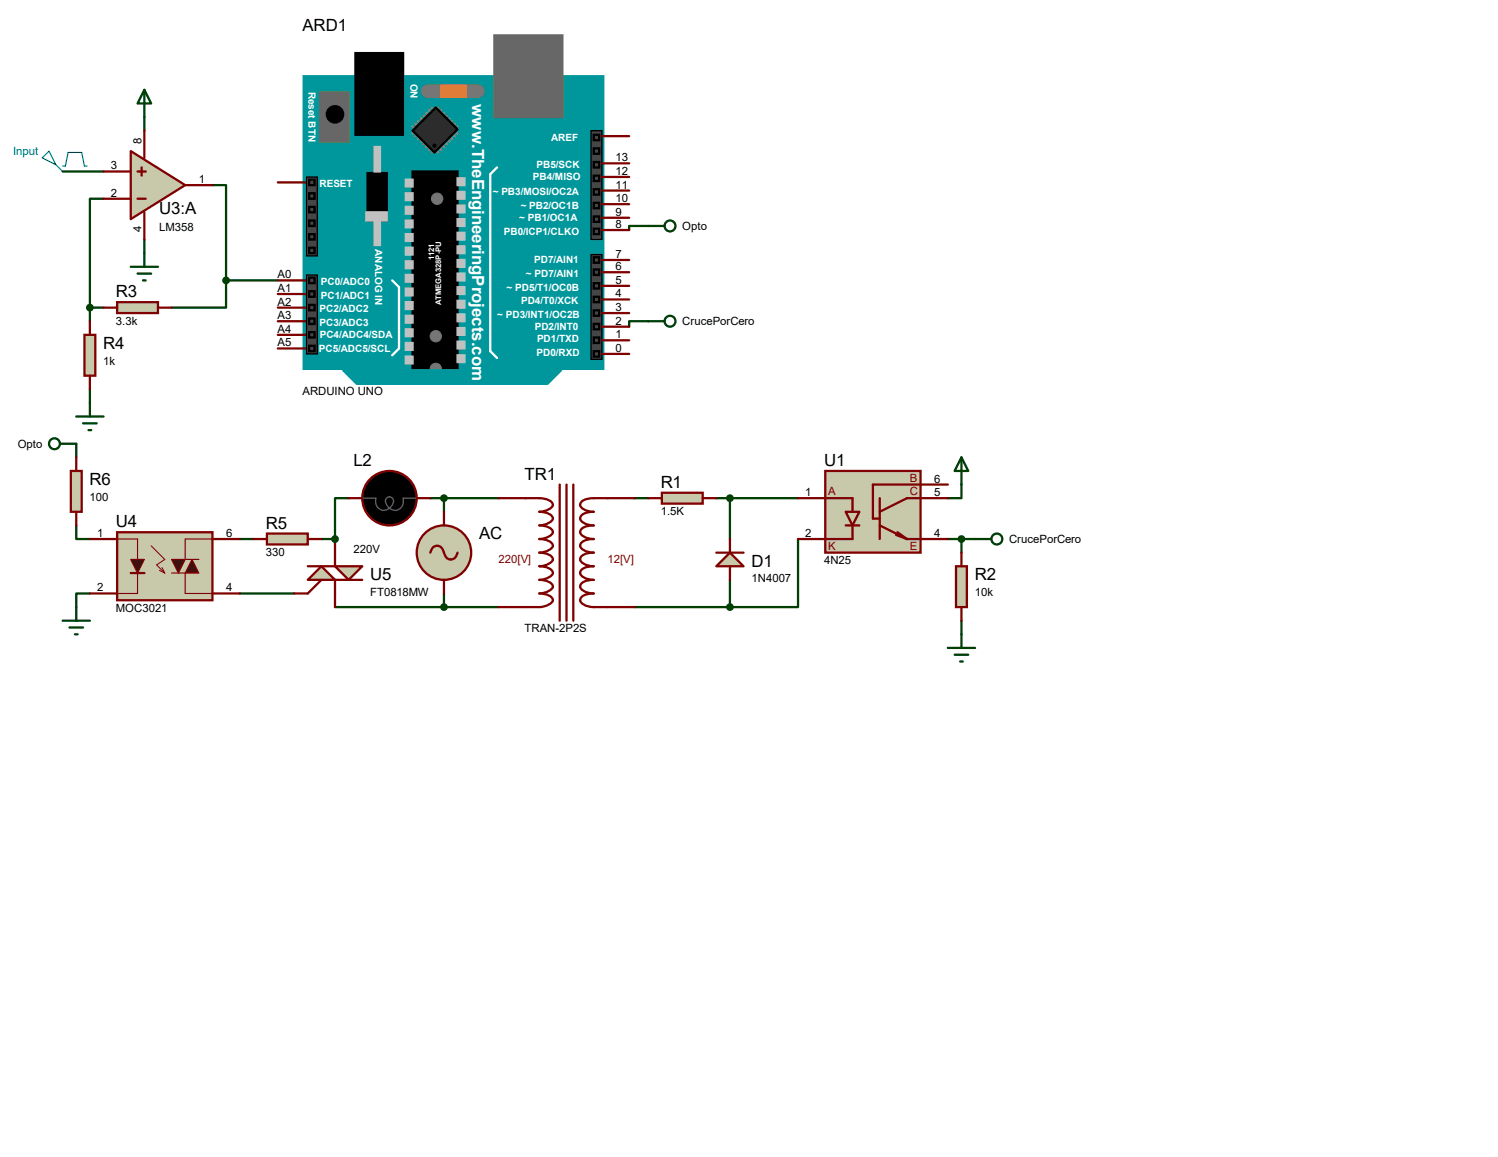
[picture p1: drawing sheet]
<svg xmlns="http://www.w3.org/2000/svg" width="279mm" height="216mm" viewBox="0 0 279 216" stroke-linecap="round" stroke-linejoin="round" font-family="sans-serif">
<path d="M14.2 98v2.6h2.6M16.8 110.7h-2.6v2.6M44.7 100.6h2.5M44.7 110.7h10.2M59.9 100.6h2.6" fill="none" stroke="#004000" stroke-width=".42"/>
<circle cx="62.5" cy="100.6" r=".21" fill="#004000"/>
<g fill="none" stroke="#004000" stroke-width=".42">
<path d="M11.7 32h7.6M19.3 37.1h-2.5v20.3M26.9 21.8v2.6M39.6 34.5h2.6v17.8M16.8 57.4v2.5M16.8 57.4h2.5M26.9 44.7v2.5M42.2 52.3v5.1h-10.2M42.2 52.3h9.6M120.9 59.9h-3.6v1.1M120.9 42.2h-3.6v.7M16.8 72.6v2.6"/>
<path d="M14.2 82.8v2.5M65 93h-2.5v7.6M80.3 93h12.7M82.8 93v2.5M118.4 93h2.5M133.6 93h15.2M136.1 93v7.6M179.3 90.4v2.6h-2.5M62.5 113.3h30.5M82.8 110.7v2.6M118.4 113.3h17.7M136.1 108.2v5.1"/>
<path d="M148.8 100.6v12.7h-12.7M176.8 100.6h5.1M179.3 100.6v2.5M179.3 115.8v2.6"/>
</g>
<path d="M13.2 87.9h2v7.6h-2z" fill="#c8c8aa" stroke="#800000" stroke-width=".42"/>
<path d="M14.2 85.3v2.6M14.2 95.5v2.5" fill="none" stroke="#800000" stroke-width=".42"/>
<path d="M11.7 115.8h5.1M13 117.1h2.5M14 118.4h.5M14.2 113.3v2.5" fill="none" stroke="#004000" stroke-width=".42"/>
<path d="M21.8 99.3h17.8v12.7h-17.8z" fill="#c8c8aa" stroke="#800000" stroke-width=".42"/>
<path d="M24.4 104.4h2.5l-1.2 2.5z" fill="#400000" stroke="#800000" stroke-width=".21"/>
<path d="M24.4 106.9h2.5" fill="none" stroke="#800000" stroke-width=".42"/>
<g fill="#400000" stroke="#800000" stroke-width=".21">
<path d="M35.8 104.4l1.3 2.5h-2.6z"/>
<path d="M32 104.4h2.5l-1.2 2.5z"/>
</g>
<path d="M21.8 100.6h3.9v3.8M25.7 106.9v3.8h-3.9M32 106.9h2.5v3.8h5.1M39.6 100.6h-5.1v3.8h2.6" fill="none" stroke="#800000" stroke-width=".21"/>
<path d="M28.2 101.9l2.5 2.5-1.5 1 1.5 1.5M29.7 106.4l1 .5M30.2 105.9l.5 1" fill="none" stroke="#800000" stroke-width=".19"/>
<path d="M16.8 100.6h5M16.8 110.7h5M39.6 100.6h5.1M39.6 110.7h5.1" fill="none" stroke="#800000" stroke-width=".42"/>
<path d="M49.8 99.6h7.6v2h-7.6z" fill="#c8c8aa" stroke="#800000" stroke-width=".42"/>
<path d="M47.2 100.6h2.6M57.4 100.6h2.5" fill="none" stroke="#800000" stroke-width=".42"/>
<g fill="#c8c8aa" stroke="#800000" stroke-width=".42">
<path d="M62.5 105.7h5.1l-2.6 2.5z"/>
<path d="M59.9 105.7l2.6 2.5h-5.1z"/>
</g>
<path d="M59.9 108.2l-2.5 2.5h-2.5M62.5 100.6v5.1h-5.1M67.6 108.2h-5.1v5.1" fill="none" stroke="#800000" stroke-width=".42"/>
<circle cx="82.8" cy="103.1" r="5.1" fill="#c8c8aa" stroke="#800000" stroke-width=".42"/>
<path d="M65 93h2.6M77.7 93h2.6M82.8 95.5v2.5M80.3 103.1a1.27 1.27 0 0 1 1.2-1.2 1.27 1.27 0 0 1 1.3 1.2 1.27 1.27 0 0 0 1.3 1.3 1.27 1.27 0 0 0 1.2-1.3M82.8 108.2v2.5" fill="none" stroke="#800000" stroke-width=".42"/>
<circle cx="72.6" cy="93" r="5.1" fill="#000" stroke="#800000" stroke-width=".42"/>
<path d="M67.6 93h2.5a1.69 1.69 0 0 0 1.2 2.2 1.69 1.69 0 0 0 2.1-1.4 .77 .77 0 0 0-.8-1.1 .77 .77 0 0 0-.7 1.1 1.68 1.68 0 0 0 1.5 1.4 1.68 1.68 0 0 0 1.7-1l.1-1.2h2.5" fill="none" stroke="#606060" stroke-width=".25"/>
<path d="M67.6 96.8l-1.6 1M70.1 98.8l-1 1.5M72.6 99.3v1.8M75.2 98.8l1 1.5M77.7 96.8l1.5 1" fill="none" stroke="#fff" stroke-width=".25"/>
<circle cx="62.5" cy="100.6" r=".51" fill="#004000" stroke="#004000" stroke-width=".42"/>
<g fill="none" stroke="#004000" stroke-width=".42">
<path d="M24.4 49.8h5.1M25.7 51.1h2.5M26.7 52.3h.5M26.9 47.2v2.6M11.2 82.8h3"/>
<circle cx="10.2" cy="82.8" r="1.02"/>
</g>
<path d="M9.1 28.2l1.3 2.5-2.5-1.2zM10.4 30.7l1.3 1.3M11.7 31h.5l.5-2.6h2.5l.5 2.6h.6" fill="none" stroke="#0000c0" stroke-width=".21"/>
<path d="M24.4 28.2l10.1 6.3-10.1 6.4z" fill="#c8c8aa" stroke="#800000" stroke-width=".42"/>
<path d="M19.3 37.1h5.1M19.3 32h5.1M25.7 37.1h1.5M25.7 32h1.5M26.4 31.2v1.6M26.9 24.4v5.1M26.9 39.6v5.1M34.5 34.5h5.1" fill="none" stroke="#800000" stroke-width=".42"/>
<path d="M21.8 56.4h7.7v2h-7.7z" fill="#c8c8aa" stroke="#800000" stroke-width=".42"/>
<path d="M19.3 57.4h2.5M29.5 57.4h2.5" fill="none" stroke="#800000" stroke-width=".42"/>
<path d="M15.7 62.5h2.1v7.6h-2.1z" fill="#c8c8aa" stroke="#800000" stroke-width=".42"/>
<path d="M16.8 59.9v2.6M16.8 70.1v2.5" fill="none" stroke="#800000" stroke-width=".42"/>
<circle cx="16.8" cy="57.4" r=".51" fill="#004000" stroke="#004000" stroke-width=".42"/>
<path d="M14.2 77.7h5.1M15.5 79h2.5M16.8 75.2v2.5M16.5 80.3h.5" fill="none" stroke="#004000" stroke-width=".42"/>
<path d="M56.6 14.2h55.9v54.6h-55.9z" fill="#00979c" stroke="#00979c" stroke-width=".42"/>
<g fill="#686767" stroke="#686767" stroke-width=".42">
<path d="M92.2 6.6h12.7v15.2h-12.7z"/>
<path d="M59.7 17.3h5.3v9.1h-5.3z"/>
</g>
<g fill="#000" stroke="#000" stroke-width=".42">
<path d="M66.3 9.9h8.9v15.2h-8.9zM68.6 32.3h3.5v8.8h-3.5zM77 32h8.3v36.8h-8.3z"/>
<circle cx="62.5" cy="21.3" r="1.52"/>
</g>
<path d="M92.7 31.2l-1.3 1.3v33l1.3 1.3M73.2 52.3l1.2 1.3v11.4l-1.2 1.3" fill="none" stroke="#fff" stroke-width=".42"/>
<g fill="#c0c0c0" stroke="#c0c0c0" stroke-width=".42">
<path d="M85.3 33.3h1.3v1.2h-1.3z"/>
<path d="M85.3 35.8h1.3v1.3h-1.3z"/>
<path d="M85.3 38.4h1.3v1.2h-1.3z"/>
<path d="M85.3 40.9h1.3v1.3h-1.3z"/>
<path d="M85.3 43.4h1.3v1.3h-1.3z"/>
<path d="M85.3 46h1.3v1.2h-1.3z"/>
<path d="M85.3 48.5h1.3v1.3h-1.3z"/>
<path d="M85.3 51.1h1.3v1.2h-1.3z"/>
<path d="M85.3 53.6h1.3v1.3h-1.3z"/>
<path d="M85.3 56.1h1.3v1.3h-1.3z"/>
<path d="M85.3 58.7h1.3v1.2h-1.3z"/>
<path d="M85.3 61.2h1.3v1.3h-1.3z"/>
<path d="M85.3 63.8h1.3v1.2h-1.3z"/>
<path d="M85.3 66.3h1.3v1.3h-1.3z"/>
<path d="M75.7 33.5h1.3v1.3h-1.3z"/>
<path d="M75.7 36.1h1.3v1.2h-1.3z"/>
<path d="M75.7 38.6h1.3v1.3h-1.3z"/>
<path d="M75.7 41.1h1.3v1.3h-1.3z"/>
<path d="M75.7 43.7h1.3v1.3h-1.3z"/>
<path d="M75.7 46.2h1.3v1.3h-1.3z"/>
<path d="M75.7 48.8h1.3v1.2h-1.3z"/>
<path d="M75.7 51.3h1.3v1.3h-1.3z"/>
<path d="M75.7 53.8h1.3v1.3h-1.3z"/>
<path d="M75.7 56.4h1.3v1.3h-1.3z"/>
<path d="M75.7 58.9h1.3v1.3h-1.3z"/>
<path d="M75.7 61.5h1.3v1.2h-1.3z"/>
<path d="M75.7 64h1.3v1.3h-1.3z"/>
<path d="M75.7 66.5h1.3v1.3h-1.3z"/>
<path d="M68.3 39.6h3.8v1.5h-3.8z"/>
<path d="M69.8 27.4h1.1v4.6h-1.1z"/>
<path d="M69.8 41.1h1.1v4.6h-1.1z"/>
</g>
<path d="M79.8 17h9.4" fill="none" stroke="#757575" stroke-width="2.5"/>
<path d="M82.3 16h4.6v2h-4.6z" fill="#ff8000" stroke="#ff8000" stroke-width=".42"/>
<g fill="none" stroke="#808080" stroke-width=".47">
<path d="M77 23.6l.5 .5M77.5 23.1l.5 .5M77.5 24.4l-.5 .5M78 22.6l.5 .5M78 24.9l-.5 .5M78.5 22.1l.5 .5M78.5 25.4l-.5 .5M79 21.6l.5 .5M79 25.9l-.5 .5M79.5 21.1l.5 .5M79.5 26.4l-.5 .5M80 20.6l.5 .5"/>
<path d="M80 26.9l-.5 .5M80.5 20.1l.5 .5M80.5 27.4l-.5 .5M81 27.9l-.5 .5M81.3 27.9l.5 .5M81.8 27.4l.5 .5M81.8 20.1l-.5 .5M82.3 26.9l.5 .5M82.3 20.6l-.5 .5M82.8 26.4l.5 .5M82.8 21.1l-.5 .5M83.3 25.9l.5 .5"/>
<path d="M83.3 21.6l-.5 .5M83.8 25.4l.5 .5M83.8 22.1l-.5 .5M84.3 24.9l.5 .5M84.3 22.6l-.5 .5M84.8 24.4l.5 .5M84.8 23.1l-.5 .5M85.3 23.6l-.5 .5"/>
</g>
<path d="M81.3 20.1l4 4-4.3 4.3-4-4z" fill="#2c2c2c" stroke="#000" stroke-width=".42"/>
<circle cx="81" cy="27.2" r=".3" fill="#000" stroke="#000" stroke-width=".19"/>
<path d="M110.2 24.4h2.1v20.3h-2.1z" fill="#464646" stroke="#000" stroke-width=".25"/>
<circle cx="81.3" cy="62.7" r="1.06" fill="#757575" stroke="#757575" stroke-width=".19"/>
<g fill="#464646" stroke="#000" stroke-width=".42">
<path d="M110.7 25.1h1.1v1.1h-1.1z"/>
<path d="M110.7 30.2h1.1v1h-1.1z"/>
<path d="M110.7 32.8h1.1v1h-1.1z"/>
<path d="M110.7 35.3h1.1v1h-1.1z"/>
<path d="M110.7 37.8h1.1v1.1h-1.1z"/>
<path d="M110.7 40.4h1.1v1h-1.1z"/>
<path d="M110.7 27.7h1.1v1h-1.1z"/>
<path d="M110.7 42.7h1.1v1h-1.1z"/>
</g>
<g fill="#757575" stroke="#757575" stroke-width=".19">
<circle cx="81.5" cy="37.1" r="1.06"/>
<circle cx="81.3" cy="68.8" r="1.06"/>
</g>
<path d="M64 69.1h40.6l-2.5 2.5h-35.6z" fill="#00979c" stroke="#00979c" stroke-width=".42"/>
<g fill="#464646" stroke="#000" stroke-width=".25">
<path d="M57.1 33h2.1v14.8h-2.1z"/>
<path d="M110.2 47.5h2.1v19.6h-2.1z"/>
<path d="M57.1 51.3h2.1v14.7h-2.1z"/>
</g>
<g fill="#464646" stroke="#000" stroke-width=".42">
<path d="M57.7 36.1h1v1h-1z"/>
<path d="M57.7 41.1h1v1.1h-1z"/>
<path d="M57.7 46.2h1v1h-1z"/>
<path d="M57.7 43.7h1v1h-1z"/>
<path d="M57.7 38.6h1v1h-1z"/>
<path d="M57.7 33.5h1v1h-1z"/>
<path d="M110.7 48h1.1v1h-1.1z"/>
<path d="M110.7 50.3h1.1v1h-1.1z"/>
<path d="M110.7 52.8h1.1v1h-1.1z"/>
<path d="M110.7 55.4h1.1v1h-1.1z"/>
<path d="M110.7 57.9h1.1v1h-1.1z"/>
<path d="M110.7 60.5h1.1v1h-1.1z"/>
<path d="M110.7 63h1.1v1h-1.1z"/>
<path d="M110.7 65.5h1.1v1h-1.1z"/>
<path d="M57.7 51.8h1v1h-1z"/>
<path d="M57.7 54.4h1v1h-1z"/>
<path d="M57.7 56.9h1v1h-1z"/>
<path d="M57.7 59.4h1v1.1h-1z"/>
<path d="M57.7 62h1v1h-1z"/>
<path d="M57.7 64.5h1v1h-1z"/>
</g>
<g fill="none" stroke="#800000" stroke-width=".42">
<path d="M51.8 34h5.1M112.3 38.1h5M112.3 35.6h5M112.3 33h5M112.3 30.5h5M112.3 25.4h5M51.8 59.9h5.1M51.8 57.4h5.1M51.8 54.9h5.1M51.8 52.3h5.1M112.3 58.4h5M112.3 55.9h5"/>
<path d="M112.3 53.3h5M112.3 50.8h5M112.3 48.5h5M112.3 42.9h5M112.3 40.6h5M51.8 65h5.1M51.8 62.5h5.1M112.3 66h5M112.3 63.5h5M112.3 61h5"/>
</g>
<circle cx="42.2" cy="52.3" r=".51" fill="#004000" stroke="#004000" stroke-width=".42"/>
<path d="M26.9 16.8l1.3 2.5h-2.5zM26.9 16.8v5" fill="none" stroke="#004000" stroke-width=".42"/>
<g fill="#c8c8aa" stroke="#800000" stroke-width=".42">
<path d="M153.9 87.9h17.8v15.2h-17.8z"/>
<path d="M157.7 95.5h2.6l-1.3 2.5z"/>
</g>
<path d="M148.8 93h10.2v2.5M157.7 98h2.6M159 98v2.6h-10.2M164.1 93v7.6M164.1 98l5.1 2.6M167.1 99.8l2.1 .8M167.4 99.3l1.8 1.3M176.8 93h-7.6l-5.1 2.5M176.8 90.4h-14v6.4h1.3M169.2 100.6h7.6" fill="none" stroke="#800000" stroke-width=".42"/>
<path d="M123.4 91.9h7.7v2.1h-7.7z" fill="#c8c8aa" stroke="#800000" stroke-width=".42"/>
<path d="M120.9 93h2.5M131.1 93h2.5" fill="none" stroke="#800000" stroke-width=".42"/>
<path d="M179.3 85.3l1.3 2.6h-2.5zM179.3 85.3v5.1" fill="none" stroke="#004000" stroke-width=".42"/>
<path d="M178.3 105.7h2v7.6h-2z" fill="#c8c8aa" stroke="#800000" stroke-width=".42"/>
<path d="M179.3 103.1v2.6M179.3 113.3v2.5" fill="none" stroke="#800000" stroke-width=".42"/>
<g fill="none" stroke="#004000" stroke-width=".42">
<path d="M120.9 59.9h3.1M120.9 42.2h3.1M179.3 118.4v2.5M181.9 100.6h3M176.8 120.9h5.1M178.1 122.2h2.5M179.1 123.4h.5"/>
<circle cx="125" cy="42.2" r="1.02"/>
<circle cx="125" cy="59.9" r="1.02"/>
<circle cx="185.9" cy="100.6" r="1.02"/>
</g>
<circle cx="179.3" cy="100.6" r=".51" fill="#004000" stroke="#004000" stroke-width=".42"/>
<path d="M133.6 105.7l2.5-2.6 2.6 2.6z" fill="#c8c8aa" stroke="#800000" stroke-width=".42"/>
<path d="M93 93h7.6a2.31 2.31 0 0 1 2.5 1.2 2.69 2.69 0 0 1-2.5 1.3 2.31 2.31 0 0 1 2.5 1.3 2.69 2.69 0 0 1-2.5 1.2 2.31 2.31 0 0 1 2.5 1.3 2.69 2.69 0 0 1-2.5 1.3 2.31 2.31 0 0 1 2.5 1.3 2.69 2.69 0 0 1-2.5 1.2 2.31 2.31 0 0 1 2.5 1.3 2.69 2.69 0 0 1-2.5 1.3 2.31 2.31 0 0 1 2.5 1.2 2.69 2.69 0 0 1-2.5 1.3 2.31 2.31 0 0 1 2.5 1.3 2.69 2.69 0 0 1-2.5 1.2 2.31 2.31 0 0 1 2.5 1.3 2.69 2.69 0 0 1-2.5 1.3h-7.6M104.4 90.4v25.4M105.7 90.4v25.4M106.9 90.4v25.4M118.4 93h-7.7a2.89 2.89 0 0 0-2.4 .9 .9 .9 0 0 0 .6 1.2l1.1 .3 .7 .1a2.89 2.89 0 0 0-2.4 .9 .9 .9 0 0 0 .6 1.2l1.1 .4h.7a2.89 2.89 0 0 0-2.4 1 .9 .9 0 0 0 .6 1.1l1.1 .4 .7 .1a2.89 2.89 0 0 0-2.4 .9 .9 .9 0 0 0 .6 1.2l1.1 .4h.7a2.89 2.89 0 0 0-2.4 .9 .9 .9 0 0 0 .6 1.2l1.1 .4 .7 .1a2.89 2.89 0 0 0-2.4 .9 .9 .9 0 0 0 .6 1.2l1.1 .3 .7 .1a2.89 2.89 0 0 0-2.4 .9 .9 .9 0 0 0 .6 1.2l1.1 .4h.7a2.89 2.89 0 0 0-2.4 1 .9 .9 0 0 0 .6 1.1l1.1 .4 .7 .1h7.7M133.6 103.1h5.1M136.1 100.6v2.5M136.1 105.7v2.5" fill="none" stroke="#800000" stroke-width=".42"/>
<g fill="#004000" stroke="#004000" stroke-width=".42">
<circle cx="136.1" cy="93" r=".51"/>
<circle cx="82.8" cy="93" r=".51"/>
<circle cx="82.8" cy="113.3" r=".51"/>
<circle cx="136.1" cy="113.3" r=".51"/>
</g>
<g font-size="3.1">
<text x="56.4" y="5.7">ARD1</text>
<text x="29.7" y="40">U3:A</text>
<text x="21.6" y="55.5">R3</text>
<text x="19.3" y="65.1">R4</text>
<text x="65.9" y="87">L2</text>
<text x="97.8" y="89.5">TR1</text>
<text x="153.7" y="87">U1</text>
<text x="16.7" y="90.5">R6</text>
<text x="123.2" y="91.1">R1</text>
<text x="21.6" y="98.4">U4</text>
<text x="49.6" y="98.7">R5</text>
<text x="89.4" y="100.7">AC</text>
<text x="140.2" y="105.7">D1</text>
<text x="69" y="108.3">U5</text>
<text x="181.8" y="108.3">R2</text>
</g>
<text font-size="3.1" fill="#fff" x="88.1" y="19.3" transform="rotate(90 88.1 19.3)">www.TheEngineeringProjects.com</text>
<text font-size="2.1" fill="#0000c0" x="2.5" y="29">Input</text>
<g font-size="2.1">
<text x="26.4" y="26.9" transform="rotate(-90 26.4 26.9)">8</text>
<text x="20.7" y="31.6">3</text>
<text x="37.1" y="34.2">1</text>
<text x="114.8" y="35.2">11</text>
<text x="114.8" y="32.6">12</text>
<text x="114.8" y="30.1">13</text>
<text x="20.7" y="36.7">2</text>
<text x="114.8" y="40.3">9</text>
<text x="114.8" y="37.7">10</text>
<text x="26.4" y="43.3" transform="rotate(-90 26.4 43.3)">4</text>
<text x="29.7" y="43.1">LM358</text>
<text x="114.8" y="42.5">8</text>
<text x="127.3" y="42.9">Opto</text>
<text x="51.8" y="51.9">A0</text>
<text x="114.8" y="53">5</text>
<text x="114.8" y="50.4">6</text>
<text x="114.8" y="48.1">7</text>
<text x="51.8" y="59.6">A3</text>
<text x="51.8" y="57">A2</text>
<text x="51.8" y="54.5">A1</text>
<text x="114.8" y="58">3</text>
<text x="114.8" y="55.5">4</text>
<text x="21.6" y="60.6">3.3k</text>
<text x="51.8" y="64.6">A5</text>
<text x="51.8" y="62.1">A4</text>
<text x="114.8" y="65.7">0</text>
<text x="114.8" y="63.1">1</text>
<text x="114.8" y="60.6">2</text>
<text x="127.3" y="60.7">CrucePorCero</text>
<text x="19.3" y="68">1k</text>
<text x="56.4" y="73.8">ARDUINO UNO</text>
<text x="3.3" y="83.6">Opto</text>
<text x="16.7" y="93.4">100</text>
<text x="150.2" y="92.6">1</text>
<text x="174.2" y="92.6">5</text>
<text x="174.2" y="90">6</text>
<text x="18.1" y="100.2">1</text>
<text x="42.2" y="100.2">6</text>
<text x="123.2" y="96.1">1.5K</text>
<text x="150.2" y="100.2">2</text>
<text x="174.2" y="100.2">4</text>
<text x="188.2" y="101.3">CrucePorCero</text>
<text x="49.6" y="103.8">330</text>
<text x="65.9" y="103.2">220V</text>
<text x="153.7" y="105.3">4N25</text>
<text x="18.1" y="110.4">2</text>
<text x="42.2" y="110.4">4</text>
<text x="69" y="111.2">FT0818MW</text>
<text x="140.2" y="108.7">1N4007</text>
<text x="181.8" y="111.2">10k</text>
<text x="21.6" y="114.2">MOC3021</text>
<text x="97.8" y="118">TRAN-2P2S</text>
</g>
<g font-size="2.1" fill="#800000">
<text x="169.7" y="89.9">B</text>
<text x="154.5" y="92.5">A</text>
<text x="169.7" y="92.5">C</text>
<text x="93" y="105.1">220[V]</text>
<text x="113.3" y="105.1">12[V]</text>
<text x="154.5" y="102.6">K</text>
<text x="169.7" y="102.6">E</text>
</g>
<g font-size="1.9" fill="#fff">
<text x="57.5" y="17.1" transform="rotate(90 57.5 17.1)">Reset BTN</text>
<text x="76.6" y="15.6" transform="rotate(90 76.6 15.6)">ON</text>
<text x="102.8" y="26.3">AREF</text>
<text x="59.6" y="34.9">RESET</text>
<text x="99.4" y="33.7">PB4/MISO</text>
<text x="100.1" y="31.4">PB5/SCK</text>
<text x="91.9" y="36.4">~ PB3/MOSI/OC2A</text>
<text x="96.9" y="41.3">~ PB1/OC1A</text>
<text x="97.1" y="39">~ PB2/OC1B</text>
<text x="70" y="46.5" transform="rotate(90 70 46.5)">ANALOG IN</text>
<text x="94" y="43.8">PB0/ICP1/CLKO</text>
<text x="59.9" y="53.2">PC0/ADC0</text>
<text x="98.1" y="51.7">~ PD7/AIN1</text>
<text x="99.7" y="49.1">PD7/AIN1</text>
<text x="59.6" y="58.3">PC2/ADC2</text>
<text x="59.9" y="55.8">PC1/ADC1</text>
<text x="92.8" y="59.3">~ PD3/INT1/OC2B</text>
<text x="94.5" y="54.2">~ PD5/T1/OC0B</text>
<text x="97.2" y="56.8">PD4/T0/XCK</text>
<text x="59.5" y="65.7">PC5/ADC5/SCL</text>
<text x="59.6" y="60.8">PC3/ADC3</text>
<text x="59.6" y="63.1">PC4/ADC4/SDA</text>
<text x="99.7" y="61.6">PD2/INT0</text>
<text x="100.2" y="63.9">PD1/TXD</text>
<text x="100.1" y="66.4">PD0/RXD</text>
</g>
<g font-size="1.4" fill="#fff">
<text x="81" y="48.6" transform="rotate(-90 81 48.6)">1121</text>
<text x="82.3" y="56.9" transform="rotate(-90 82.3 56.9)">ATMEGA328P-PU</text>
</g>
</svg>
